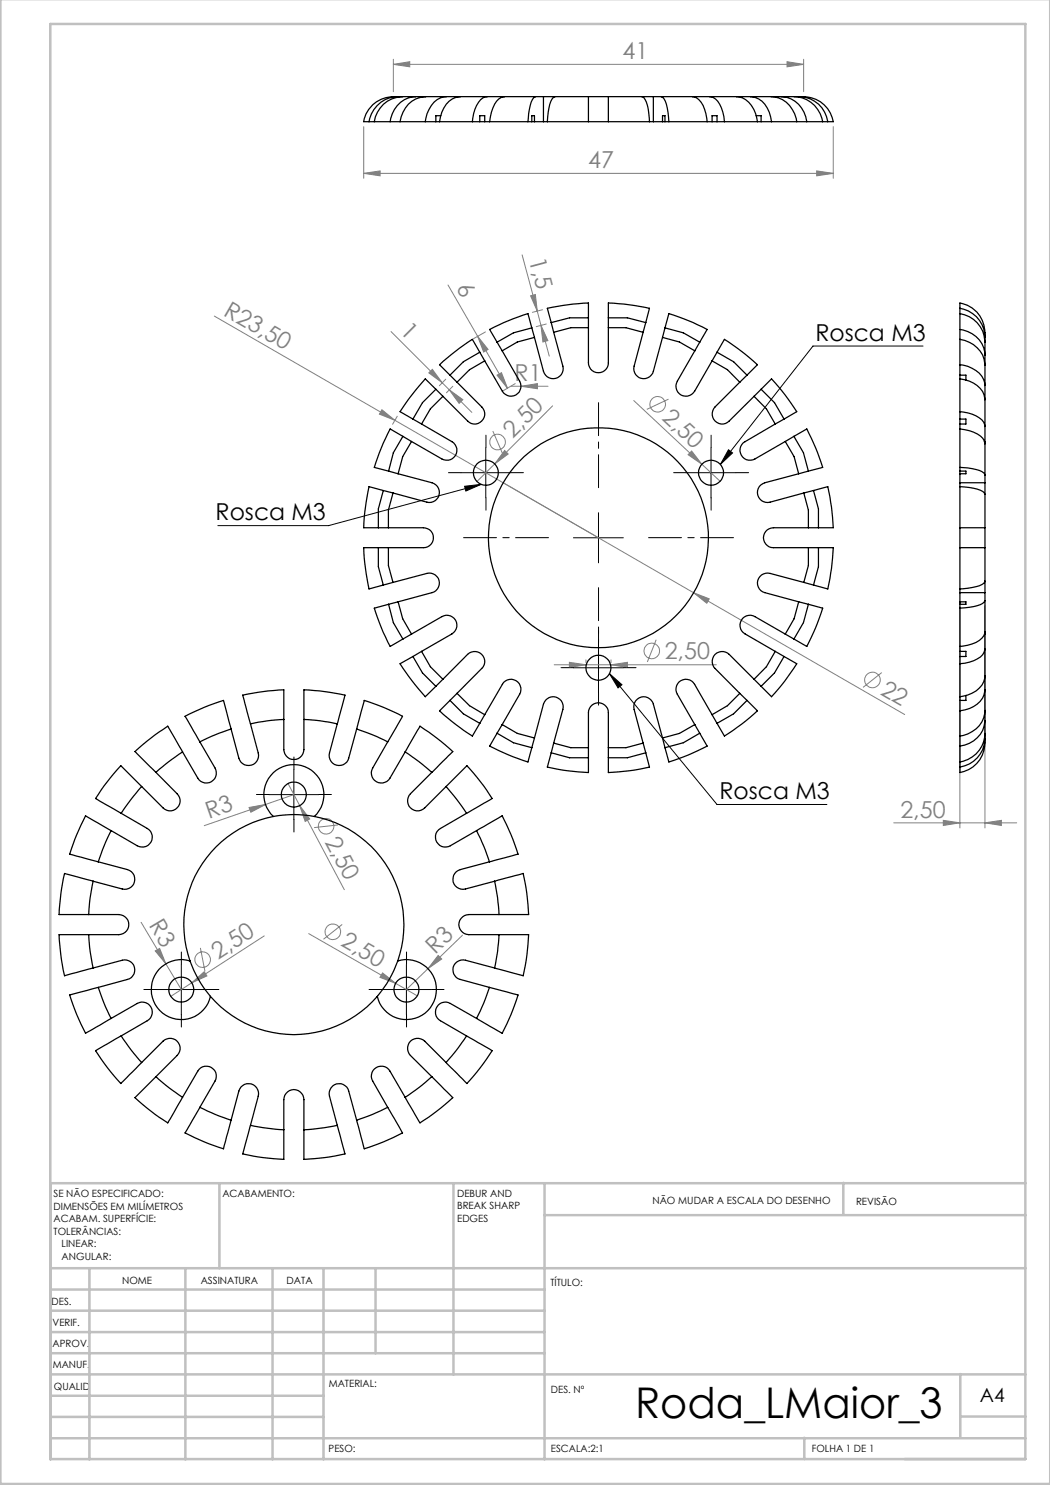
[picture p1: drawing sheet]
<svg xmlns="http://www.w3.org/2000/svg" width="210mm" height="297mm" viewBox="0 0 210 297" stroke-linecap="round" stroke-linejoin="round" font-family="sans-serif">
<g fill="none" stroke="#808080" stroke-width=".2">
<path d="M78.7 12.9l3.3-.6v1.1zM78.7 11.8v6.5M78.7 12.9h82M157.4 12.3l3.3 .6-3.3 .5zM160.7 11.8v6.5M72.7 34.7l3.3-.5v1zM72.7 25.3v10.4M72.7 34.7h94M163.3 34.2l3.4 .5-3.4 .5zM166.7 25.3v10.4M89.6 57l11.9 20.6M104.4 51l3.1 11.2"/>
<path d="M106.1 59.2l1-.3 .4 3.3zM42.9 63.2l95.8 55.4M78.2 66.3l16.2 16.2M85.8 74.6l.7-.7 1.9 2.6zM89.1 75.8l-1.2 1.3M89.9 78l2.7 1.9-.8 .8zM90.6 77.3l-1.3 1.3M95.5 67.3l2.1 2.6-.9 .5zM97.1 66.4l-2.4 1.4M99.4 75l.9-.5 1.2 3.1zM102.2 77.3h7.4M103 76.7l-2.4 1.4"/>
<path d="M104.2 77.3l3.3-.6v1zM107.5 62.2l.7 2.9M108.2 65.1l1.4 3-1 .3zM108.2 65.1l1.7 6.1M108.5 61.9l-2 .6M109.3 64.8l-2.1 .5M133.7 79.8l-4.3 2.1M76.4 81.9l2.6 2.2-3.1-1.3zM79.5 83.2l-1 1.7M98.6 86.2l1.9 4.4M99 92.8l-3.6 3.5M100.9 90.1l.7 .7-2.6 2z"/>
<path d="M110.5 81.2l-11.5 11.6M126.8 80.1l17.2 16.2M138.3 90.2l2.1 2.6-2.8-1.9zM138.7 118.6l3.2 1.2-.5 .8zM138.7 118.6l42.2 24.3M110.8 133h32.5M113.9 132.5l3.3 .5-3.3 .5zM117.2 132v.5M122.2 133l3.3-.5v1zM122.2 132v.5M131.2 127.9l-1.7 4.5M176.4 134.5l-3.8 3"/>
<path d="M192 121.4v44.2M197 121.1v44.5M57.6 156.7l11.3 21.2M58.8 158.9l-17.9 6.2M49.8 161.5l3.3-.6-2.9 1.6zM59.9 161.1l2 2.7-.9 .5zM67.6 165l-4.8 .5M178.8 164.6h24.5M188.7 164.1l3.3 .5-3.3 .5zM197 164.6l3.3-.5v1zM28.2 184.5l5 8.3M31 190.2l.9-.5 1.3 3.1z"/>
<path d="M33.2 192.8l3.1 5.1M38.3 196.6l2.6-2.3 .5 .9zM40.1 189.6l.9 4.7M52.8 187.2l-18.7 12.1M61.7 186.7l17.4 10M68.4 184.9l-3.7 3M76.5 194.6l2.6 2.1-3.1-1.2zM79.1 196.7l4.4 2.5M87.6 191.1l.7 .7-2.7 1.9zM92.5 187l-11.2 10.9"/>
<circle cx="99.5" cy="88.4" r="1.56"/>
<circle cx="131.5" cy="80.9" r="1.56"/>
<circle cx="130.3" cy="130.2" r="1.56"/>
<circle cx="174.5" cy="136" r="1.56"/>
<circle cx="65.2" cy="165.2" r="1.54"/>
<circle cx="40.5" cy="191.9" r="1.56"/>
<circle cx="66.6" cy="186.4" r="1.56"/>
</g>
<g fill="none" stroke="#000" stroke-width=".2">
<path d="M184.6 69.2h-22l-18.5 23.7M92.2 94.5h10M92.9 97.3l3.3-.4-3 1.3zM96.2 96.9l-30.5 8.2h-22.1M97.2 89.6v10M137.2 94.5h10M142.2 89.6v10M145.7 90l.8 .6-2.4 2.3zM114.7 107.6h10M119.7 102.5v10.1M114.7 133.6h10M119.7 128.5v10.1"/>
<path d="M121.9 134.7l21.5 26.2h22M121.9 134.7l2.5 2.2-.8 .7zM53.8 158.9h10M58.8 153.9v10M31.3 197.9h9.9M36.3 192.9v10M76.3 197.9h10M81.3 192.9v10"/>
</g>
<g fill="none" stroke="#000" stroke-width=".2" stroke-dasharray="15.2 1.3 1.3 1.3">
<path d="M92.2 94.5h-2.5M97.2 89.5v-2.5M97.2 99.5v2.5M102.2 94.5h2.5M137.2 94.5h-2.5M142.2 89.5v-2.5M142.2 99.5v2.5M147.2 94.5h2.5M114.7 133.5h-2.5M119.7 128.5v-2.5M119.7 138.5v2.5M124.7 133.5h2.5"/>
<path d="M53.8 158.9h-2.5M58.8 153.9v-2.5M63.8 158.9h2.5M58.8 163.9v2.5M31.3 197.9h-2.5M36.3 192.9v-2.5M41.3 197.9h2.5M76.3 197.9h-2.5M81.3 192.9v-2.5M86.3 197.9h2.5M36.3 202.9v2.5M81.3 202.9v2.5"/>
</g>
<path d="M119.7 97.5v-17M109.7 107.5h-17M119.7 117.5v17M129.7 107.5h17" fill="none" stroke="#000" stroke-width=".2" stroke-dasharray="15.2 1.3 1.3 1.3" stroke-dashoffset="8.6"/>
<g fill="none" stroke="#c0c0c0" stroke-width=".5">
<path d="M.1 -.1v296.9h209.9v-296.9M10.1 4.8h195v287h-195zM43.9 236.6v17M90.7 236.6v38.3M108.9 236.6v55.3M168.7 236.6v6.3M205.1 236.6h-195v55.3M10.1 253.6h195M10.1 257.9h98.8M17.9 253.6v38.3M37.1 253.6v38.3M54.5 253.6v38.3"/>
<path d="M64.7 253.6v38.3M75.1 253.6v17M108.9 243h96.2M10.1 270.6h98.8M10.1 266.4h98.8M10.1 262.1h98.8M10.1 279.1h54.6M10.1 274.9h195M192.1 274.8v12.7M10.1 287.7h195M10.1 283.4h54.6M160.9 287.5v4.3"/>
<path d="M192.1 283.3h13"/>
</g>
<path d="M145.7 90l.8 .6-2.4 2.3zM121.9 134.7l2.5 2.2-.8 .7zM92.9 97.3l3.3-.4-3 1.3z" fill="#000"/>
<g fill="#808080">
<path d="M31 190.2l.9-.5 1.3 3.1z"/>
<path d="M138.3 90.2l2.1 2.6-2.8-1.9z"/>
<path d="M76.4 81.9l2.6 2.2-3.1-1.3z"/>
<path d="M76.5 194.6l2.6 2.1-3.1-1.2z"/>
<path d="M104.2 77.3l3.3-.6v1z"/>
<path d="M49.8 161.5l3.3-.6-2.9 1.6z"/>
<path d="M38.3 196.6l2.6-2.3 .5 .9z"/>
<path d="M87.6 191.1l.7 .7-2.7 1.9z"/>
<path d="M100.9 90.1l.7 .7-2.6 2z"/>
<path d="M59.9 161.1l2 2.7-.9 .5z"/>
<path d="M138.7 118.6l3.2 1.2-.5 .8z"/>
<path d="M108.2 65.1l1.4 3-1 .3zM106.1 59.2l1-.3 .4 3.3z"/>
<path d="M99.4 75l.9-.5 1.2 3.1zM95.5 67.3l2.1 2.6-.9 .5z"/>
<path d="M197 164.6l3.3-.5v1zM188.7 164.1l3.3 .5-3.3 .5z"/>
<path d="M113.9 132.5l3.3 .5-3.3 .5zM122.2 133l3.3-.5v1zM72.7 34.7l3.3-.5v1zM163.3 34.2l3.4 .5-3.4 .5zM78.7 12.9l3.3-.6v1.1zM157.4 12.3l3.3 .6-3.3 .5z"/>
<path d="M85.8 74.6l.7-.7 1.9 2.6zM89.9 78l2.7 1.9-.8 .8z"/>
</g>
<g fill="none" stroke="#000" stroke-width=".25">
<path d="M79.5 19.3a5.9 5.9 0 0 0-5.7 5M79.5 19.3h-.5a6.1 6.1 0 0 0-6.3 5h1.1M79.5 19.3h1.1M80.6 19.3a5.8 5.8 0 0 0-5.7 5M80.6 19.3h2.5M83.1 19.3a5.4 5.4 0 0 0-5.1 5M83.1 19.3h2.1M85.2 19.3a5.4 5.4 0 0 0-5.2 5M85.2 19.3h4.1M89.3 19.3a4 4 0 0 0-3.5 2.6l-.4 .9-.3 1.5M89.3 19.3h2.8M92.1 19.3a4.1 4.1 0 0 0-3.7 3.1l-.5 1.9"/>
<path d="M92.1 19.3h5.3M97.4 19.3a3.1 3.1 0 0 0-2.4 2.6l-.5 2.4M97.4 19.3h3.1M100.5 19.3h.4M100.5 19.3v.1M100.9 19.3h6.2M100.9 19.3a2.87 2.87 0 0 0-2.3 2.3l-.7 2.7M107.1 19.3a1.43 1.43 0 0 0-.9 1.2l-.5 2.3-.1 1.5M107.1 19.3h1.6M108.7 19.3h2.3M108.7 19.3v5M111 19.3h6.7"/>
<path d="M111 19.3l-.1 .1a2.01 2.01 0 0 0-.9 1.4l-.5 3.5M117.7 19.3v5M117.7 19.3h4M121.7 19.3h6.7M121.7 19.3v5M128.4 19.3a1.33 1.33 0 0 1 .9 1.1l.3 1.4 .3 2.5M128.4 19.3h2.3M130.7 19.3h1.6M130.7 19.3v5M132.3 19.3h6.2M132.3 19.3v.1a2.01 2.01 0 0 1 1 1.4l.5 3.5M138.5 19.3a3.1 3.1 0 0 1 2.4 2.6l.5 2.4"/>
<path d="M138.5 19.3h.4M138.9 19.3h3M138.9 19.3v.1M141.9 19.3a2.86 2.86 0 0 1 2.4 2.3l.5 1.8 .1 .9M141.9 19.3h5.4M147.3 19.3a4.8 4.8 0 0 1 4.1 4.4l.1 .6M147.3 19.3h2.8M150.1 19.3a4.2 4.2 0 0 1 3.7 3.1l.5 1.9M150.1 19.3h4.1M154.2 19.3a5.4 5.4 0 0 1 5.1 5M154.2 19.3h2M156.2 19.3a5.4 5.4 0 0 1 5.2 5"/>
<path d="M156.2 19.3h2.6M158.8 19.3a5.9 5.9 0 0 1 5.7 5M158.8 19.3h1M159.8 19.3a5.9 5.9 0 0 1 5.8 5M159.8 19.3h.2a6.4 6.4 0 0 1 6.7 5h-1.1M73.8 24.3h1.1M74.9 24.3h3.1M78 24.3h2M80 24.3h5.1M85.1 24.3h2.8M87.9 24.3h6.6M88.2 23.1h-1v1.2"/>
<path d="M94.5 24.3h3.4M96 24.3v-1.2h.9v1.2M97.9 24.3h7.7M105.6 24.3h3.1M106.4 24.3v-1.2h.5v1.2M108.7 24.3h.8M109.5 24.3h8.2M117.7 24.3h4M121.7 24.3h8.2M129.9 24.3h.8M130.7 24.3h3.1M132.5 24.3v-1.2h.5v1.2"/>
<path d="M133.8 24.3h7.6M141.4 24.3h3.5M142.4 24.3v-1.2h1v1.2M144.9 24.3h6.6M151.2 23.1h1v1.2M151.5 24.3h2.8M154.3 24.3h5M159.3 24.3h2.1M161.4 24.3h3.1M164.5 24.3h1.1M87.2 77.9l-2.1-2.1a52.8 52.8 0 0 0-5.1 6.5l2.6 1.5M87.2 77.9l-2.7 2.6-1.9 3.3"/>
<path d="M88.6 79.3l-2.5 2.5-1.8 3M96 70.4l-1.5-2.5a48.9 48.9 0 0 0-6.6 5.1l8.4 8.4a2 2 0 0 1 0 2.8 2 2 0 0 1-2.8 0l-6.3-6.3M96 70.4l-3.3 2-2.7 2.6M96 70.4l.9 1.8M96.9 72.2l-3 1.7-2.5 2.5M99.4 68.4l1 1.8M100.4 70.2l3.5 6a2 2 0 0 1-.7 2.8 2 2 0 0 1-2.7-.8l-3.6-6M106.4 65.6l-.8-2.9a47 47 0 0 0-7.7 3.2l1.5 2.5M106.4 65.6l-3.7 1-3.3 1.8M106.4 65.6l.5 1.9M106.9 67.5l-3.4 .9-3.1 1.8M110.2 64.5l-.7-2.8a48.5 48.5 0 0 1 8.2-1.1v12a1.99 1.99 0 0 0 2 1.9 1.99 1.99 0 0 0 2-1.9v-12a47.3 47.3 0 0 1 8.2 1.1l-.7 2.8"/>
<path d="M110.2 64.5l.5 2M110.7 66.5l1.9 6.7a2.01 2.01 0 0 1-1.5 2.5 2.01 2.01 0 0 1-2.4-1.4l-1.8-6.8M117.7 65.5h-3.5l-3.5 1M117.7 63.6h-3.8l-3.7 .9M121.7 65.5h3.5l3.4 1M121.7 63.6h3.8l3.7 .9M128.6 66.5l-1.8 6.7a1.99 1.99 0 0 0 1.4 2.5 1.99 1.99 0 0 0 2.5-1.4l1.8-6.8M129.2 64.5l-.6 2M132.5 67.5l3.4 .9 3.1 1.8M133 65.6l.8-2.9a43.7 43.7 0 0 1 7.6 3.2l-1.5 2.5M133 65.6l3.7 1 3.2 1.8M133 65.6l-.5 1.9"/>
<path d="M139 70.2l-3.5 6a2 2 0 0 0 .7 2.8 2 2 0 0 0 2.7-.8l3.5-6M139.9 68.4l-.9 1.8M142.4 72.2l3.1 1.7 2.5 2.5M143.4 70.4l1.5-2.5a46.4 46.4 0 0 1 6.6 5.1l-2.1 2M143.4 70.4l3.3 2 2.7 2.6M143.4 70.4l-1 1.8M148 76.4l-5 5a2 2 0 0 0 0 2.8 2 2 0 0 0 2.8 0l5-4.9M149.4 75l-1.4 1.4M150.8 79.3l3.5-3.5a45.1 45.1 0 0 1 5 6.5l-2.5 1.5M150.8 79.3l2.5 2.5 1.7 3M152.2 77.9l2.7 2.6 1.9 3.3M192 75.8v6.5"/>
<path d="M192 75.8a5.7 5.7 0 0 1 4.8 3.2l.2 .9M192 73a5.4 5.4 0 0 1 4.9 3.5l.1 .6M192 67.9v5.1M192 67.9a5.6 5.6 0 0 1 5 5.1M192 65.9a5.5 5.5 0 0 1 5 5.1M192 62.7v3.2M192 62.7a5.9 5.9 0 0 1 5 5.7M192 61.7a5.9 5.9 0 0 1 5 5.7M192 61.7v-1.1a6.2 6.2 0 0 1 5 6.5v.3M192 61.7v1M192 65.9v2M192 73v2.8"/>
<path d="M192 75h1.2v1M197 79.9v5.4M197 73v4.1M197 68.4v2.6M197 67.4v1M197 71v2M197 77.1v2.8M76.7 98.1l-2.9-.8a48.5 48.5 0 0 0-1.1 8.2h12a1.99 1.99 0 0 1 2 2 1.99 1.99 0 0 1-2 2h-12a48.3 48.3 0 0 0 1.1 8.3l4.8-1.3M76.7 98.1l-1 3.7v3.7M76.7 98.1l1.9 .5M77.7 94.2l1.9 .6M78.6 98.6l-.9 3.4v3.5"/>
<path d="M79.6 94.8l6.8 1.8a2.01 2.01 0 0 1 1.4 2.4 2.01 2.01 0 0 1-2.4 1.4l-6.8-1.8M80.6 87.3l-2.6-1.5a45.6 45.6 0 0 0-3.1 7.7l2.8 .7M80.6 87.3l-1.9 3.3-1 3.6M80.6 87.3l1.7 1M82.3 88.3l-1.8 3-.9 3.5M82.6 83.8l1.7 1M84.3 84.8l6.1 3.5a2 2 0 0 1 .7 2.8 2 2 0 0 1-2.7 .7l-6.1-3.5M155 84.8l-6 3.5a1.99 1.99 0 0 0-.7 2.7 1.99 1.99 0 0 0 2.7 .8l6.1-3.5M156.8 83.8l-1.8 1M157.1 88.3l1.7 3 .9 3.5M158.8 87.3l2.6-1.5a45.6 45.6 0 0 1 3.1 7.7l-2.8 .7M158.8 87.3l1.9 3.3 1 3.6"/>
<path d="M158.8 87.3l-1.7 1M159.7 94.8l-6.7 1.8a2.01 2.01 0 0 0-1.4 2.4 2.01 2.01 0 0 0 2.4 1.4l6.8-1.8M160.8 98.6l.9 3.4v3.5M161.7 94.2l-2 .6M162.7 98.1l2.9-.8a44.3 44.3 0 0 1 1.1 8.2h-12a1.99 1.99 0 0 0-2 2 1.99 1.99 0 0 0 2 2h12a44.1 44.1 0 0 1-1.1 8.3l-2.9-.8M162.7 98.1l1 3.7v3.7M162.7 98.1l-1.9 .5M192 97.3v8.2M192 97.3l2.7 .3a3.3 3.3 0 0 1 2.3 1.2v.1M192 93.5l2.4 .2a4 4 0 0 1 2.5 1.1l.1 .2M192 85.8v7.7M192 85.8a7.2 7.2 0 0 1 4.5 1.8l.5 1.2"/>
<path d="M192 82.3a6.6 6.6 0 0 1 4.7 2.2l.3 .8M192 96.6v.7M192 96.6h5M192 82.3v3.5M192 93.5v3.1M192 94.2h1.2v.6h-1.2M192 83.8h1.2v1h-1.2M196.9 88.3h.1M197 98.9v6.6M197 88.8v6.2M197 96.6v2.3M197 88.3v.5"/>
<path d="M197 85.3v3M197 95v1.6M75.7 109.5v3.8l1 3.7M77.7 109.5v3.6l.9 3.4M78.6 116.5l6.8-1.8a1.99 1.99 0 0 1 2.4 1.4 1.99 1.99 0 0 1-1.4 2.4l-6.8 1.9M160.8 116.5l-6.8-1.8a1.99 1.99 0 0 0-2.4 1.4 1.99 1.99 0 0 0 1.4 2.4l6.7 1.9M160.8 116.5l1.9 .5M161.7 109.5v3.6l-.9 3.4M163.7 109.5v3.8l-1 3.7M192 105.5h5M192 109.5v8.3M192 109.5h5"/>
<path d="M192 105.5v4M192 117.8v.7M192 118.5v3.1M192 118.5h5M197 109.5v6.7M197 116.2a1.43 1.43 0 0 1-1.1 1l-2.3 .4-1.6 .2M197 105.5v4M197 116.2v2.3M197 118.5v1.6M77.7 120.9l-2.8 .7a43.7 43.7 0 0 0 3.1 7.7l2.6-1.5M77.7 120.9l1 3.6 1.9 3.3M79.6 120.4l.9 3.4 1.8 3"/>
<path d="M79.6 120.4l-1.9 .5M82.3 126.8l6.1-3.5a2 2 0 0 1 2.7 .7 2 2 0 0 1-.7 2.8l-6.1 3.5M82.3 126.8l-1.7 1M82.6 131.3l-2.6 1.4a49.9 49.9 0 0 0 5.1 6.6l2.1-2M82.6 131.3l1.9 3.3 2.7 2.7M84.3 130.3l1.8 3 2.5 2.6M84.3 130.3l-1.7 1M88.6 135.9l4.9-5a2 2 0 0 1 2.8 0 2 2 0 0 1 0 2.8l-4.9 5M88.6 135.9l-1.4 1.4M91.4 138.7l-3.5 3.5a45.1 45.1 0 0 0 6.6 5l1.5-2.5M91.4 138.7l2.5 2.4 3 1.8M148 138.7l-2.5 2.4-3.1 1.8"/>
<path d="M148 138.7l1.4 1.4M155 130.3l-1.7 3-2.5 2.6M156.8 131.3l2.5 1.4a43 43 0 0 1-5 6.6l-8.5-8.4a2 2 0 0 0-2.8 0 2 2 0 0 0 0 2.8l5 5M156.8 131.3l-1.9 3.3-2.7 2.7M157.1 126.8l-6.1-3.5a1.99 1.99 0 0 0-2.7 .8 1.99 1.99 0 0 0 .7 2.7l7.8 4.5M157.1 126.8l1.7 1M159.7 120.4l-.9 3.4-1.7 3M159.7 120.4l2 .5M161.7 120.9l2.8 .7a43.7 43.7 0 0 1-3.1 7.7l-2.6-1.5M161.7 120.9l-1 3.6-1.9 3.3M192 121.6v7.7M192 132.7v6.6"/>
<path d="M192 129.3v3.4M192 139.3v2.9M192 120.4h1.2v.5h-1.2M192 130.3h1.2v1h-1.2M193.2 139.1v1h-1.2M196.9 126.8h.1M197 120.1v.1a2 2 0 0 1-1.6 .9l-3.4 .5M197 120.1v6.2M197 126.3a3.1 3.1 0 0 1-2.6 2.5l-2.4 .5M197 129.8a2.88 2.88 0 0 1-2.3 2.3l-1.7 .5-1 .1M197 135.1a4.8 4.8 0 0 1-4.4 4.1l-.6 .1M197 129.8v5.3"/>
<path d="M197 138a4.6 4.6 0 0 1-4.1 4l-.9 .2M197 138v4.1M197 126.3v.5M197 126.8v3M197 135.1v2.9M28.3 157.3l-2.1 2.6-2 2.8M28.3 157.3l-4.1-4.2a45.1 45.1 0 0 0-5.1 6.6l5.1 3M31.2 154.5l4.2 4.2a2 2 0 0 1 0 2.9 2 2 0 0 1-2.8 0l-4.3-4.3M36.5 150.4l-2.7 1.9-2.6 2.2M36.5 150.4l-3-5.2a48.9 48.9 0 0 0-6.5 5.1l4.2 4.2M40 148.4l3 5.2a2 2 0 0 1-.7 2.7 2 2 0 0 1-2.8-.7l-3-5.2M46.2 145.8l-3.9 1.5-2.3 1.1"/>
<path d="M46.2 145.8l-1.5-5.7a45.6 45.6 0 0 0-7.7 3.2l3 5.1M50.1 144.8l1.5 5.8a2.01 2.01 0 0 1-1.4 2.4 2.01 2.01 0 0 1-2.4-1.4l-1.6-5.8M56.8 143.9a35.5 35.5 0 0 0-6.7 .9M56.8 143.9v-5.9a48.5 48.5 0 0 0-8.3 1l1.6 5.8M56.8 143.9v6a2.01 2.01 0 0 0 2 2 2.01 2.01 0 0 0 2-2v-6M60.8 143.9a35.5 35.5 0 0 1 6.7 .9M60.8 143.9v-5.9a48.5 48.5 0 0 1 8.2 1l-1.5 5.8M67.5 144.8l-1.6 5.8a1.99 1.99 0 0 0 1.4 2.4 1.99 1.99 0 0 0 2.4-1.4l1.6-5.8M71.3 145.8l4 1.5 2.2 1.1M71.3 145.8l1.5-5.7a43.7 43.7 0 0 1 7.7 3.2l-3 5.1M77.5 148.4l-3 5.2a2 2 0 0 0 .8 2.7 2 2 0 0 0 2.7-.7l3-5.2M81 150.4l2.8 1.9 2.6 2.2"/>
<path d="M81 150.4l3-5.2a48.9 48.9 0 0 1 6.6 5.1l-4.2 4.2M86.4 154.5l-4.3 4.2a2.01 2.01 0 0 0 0 2.9 2.01 2.01 0 0 0 2.8 0l4.3-4.3M89.2 157.3l2.2 2.6 1.9 2.8M89.2 157.3l4.2-4.2a45.1 45.1 0 0 1 5 6.6l-5.1 3M90 140.1l2.7 2.7 3.3 1.9M96.9 142.9l3.6-6a1.99 1.99 0 0 1 2.7-.8 1.99 1.99 0 0 1 .7 2.7l-3.5 6.1M96.9 142.9l-.9 1.8M99.4 146.6l-1.5 2.6a47 47 0 0 0 7.7 3.2l1.3-4.8M99.4 146.6l3.3 2 3.7 .9M100.4 144.9l3.1 1.8 3.4 .9M100.4 144.9l-1 1.7M106.9 147.6l1.8-6.8a2.01 2.01 0 0 1 2.5-1.4 2.01 2.01 0 0 1 1.4 2.5l-1.9 6.7"/>
<path d="M110.2 150.6l-.7 2.8a44.3 44.3 0 0 0 8.2 1.1v-11.9a1.99 1.99 0 0 1 2-2.1 1.99 1.99 0 0 1 2 2.1v11.9a43.2 43.2 0 0 0 8.2-1.1l-.7-2.8M110.2 150.6l3.7 .9h3.8M110.7 148.6l3.5 .9h3.5M110.7 148.6l-.5 2M128.6 148.6l-3.4 .9h-3.5M128.6 148.6l.6 2M129.2 150.6l-3.7 .9h-3.8M132.5 147.6l-1.8-6.8a1.99 1.99 0 0 0-2.5-1.4 1.99 1.99 0 0 0-1.4 2.5l1.8 6.7M132.5 147.6l.5 1.9M139 144.9l-3.1 1.8-3.4 .9M139 144.9l.9 1.7M139.9 146.6l1.5 2.6a43.7 43.7 0 0 1-7.6 3.2l-.8-2.9"/>
<path d="M139.9 146.6l-3.2 2-3.7 .9M142.4 142.9l-3.5-6a1.99 1.99 0 0 0-2.7-.8 1.99 1.99 0 0 0-.7 2.7l3.5 6.1M142.4 142.9l1 1.8M149.4 140.1l2.1 2.1a43 43 0 0 1-6.6 5l-1.5-2.5M149.4 140.1l-2.7 2.7-3.3 1.9M192 142.2v5M192 149.2v3.2M192 147.2v2M192 152.4v1M197 142.1a5.4 5.4 0 0 1-5 5.1M197 144.1a5.4 5.4 0 0 1-5 5.1M197 146.7a5.9 5.9 0 0 1-5 5.7"/>
<path d="M197 144.1v2.6M197 147.7v.2a6.4 6.4 0 0 1-5 6.6v-1.1M197 147.7a5.9 5.9 0 0 1-5 5.7M197 142.1v2M197 146.7v1M18.6 176.2a35.5 35.5 0 0 0-.9 6.7M18.6 176.2l-5.7-1.5a44.3 44.3 0 0 0-1.1 8.2h5.9M19.6 172.4l5.9 1.5a2.01 2.01 0 0 1 1.4 2.5 2.01 2.01 0 0 1-2.5 1.4l-5.8-1.6M22.2 166.1l-1.1 2.3-1.5 4M22.2 166.1l-5.1-2.9a45.6 45.6 0 0 0-3.2 7.6l5.7 1.6M24.2 162.7l5.3 3a2 2 0 0 1 .7 2.7 2 2 0 0 1-2.8 .8l-5.2-3.1M54.7 163.3a6 6 0 0 1-.2-8.6 6 6 0 0 1 8.6 0 6 6 0 0 1-.2 8.6"/>
<path d="M54.7 163.3a22 22 0 0 0-16.7 28.9M54.7 163.3a21.8 21.8 0 0 1 8.2 0M62.9 163.3a22 22 0 0 1 16.7 28.9M93.3 162.7l-5.2 3a1.99 1.99 0 0 0-.8 2.7 1.99 1.99 0 0 0 2.8 .8l5.2-3.1M95.3 166.1l1.4 3.1 1.2 3.2M95.3 166.1l5.1-2.9a45.6 45.6 0 0 1 3.2 7.6l-5.7 1.6M97.9 172.4l-5.8 1.5a2.01 2.01 0 0 0-1.5 2.5 2.01 2.01 0 0 0 2.5 1.4l5.8-1.6M98.9 176.2a35.5 35.5 0 0 1 .9 6.7M98.9 176.2l5.7-1.5a44.3 44.3 0 0 1 1.1 8.2h-5.9M17.7 186.9a35.5 35.5 0 0 0 .9 6.7M17.7 186.9h-5.9a44.3 44.3 0 0 0 1.1 8.3l5.7-1.6M17.7 182.9h6.1a2.01 2.01 0 0 1 2 2 2.01 2.01 0 0 1-2 2h-6.1"/>
<path d="M18.6 193.6l5.8-1.6a1.99 1.99 0 0 1 2.5 1.5 1.99 1.99 0 0 1-1.4 2.4l-5.9 1.6M19.6 197.5l1.5 3.9 1.1 2.3M19.6 197.5l-5.7 1.5a43.7 43.7 0 0 0 3.2 7.7l5.1-3M38 192.2a6 6 0 0 0-7.5 4.1 6 6 0 0 0 4.3 7.4 6 6 0 0 0 7.3-4.4M38 192.2a22.7 22.7 0 0 0 4.1 7.1M42.1 199.3a22 22 0 0 0 33.4 0M79.6 192.2a6 6 0 0 1 7.4 4.1 6 6 0 0 1-4.2 7.4 6 6 0 0 1-7.3-4.4M79.6 192.2a22.7 22.7 0 0 1-4.1 7.1M97.9 197.5l-1.2 3.2-1.4 3M97.9 197.5l5.7 1.5a43.7 43.7 0 0 1-3.2 7.7l-5.1-3M98.9 193.6l-5.8-1.6a1.99 1.99 0 0 0-2.5 1.5 1.99 1.99 0 0 0 1.5 2.4l5.8 1.6M99.8 186.9a35.5 35.5 0 0 1-.9 6.7"/>
<path d="M99.8 186.9h5.9a44.3 44.3 0 0 1-1.1 8.3l-5.7-1.6M99.8 182.9h-6a2.01 2.01 0 0 0-2 2 2.01 2.01 0 0 0 2 2h6M22.2 203.7l5.2-3a2 2 0 0 1 2.8 .7 2 2 0 0 1-.7 2.7l-5.3 3.1M24.2 207.2l2 2.7 2.1 2.6M24.2 207.2l-5.1 2.9a45.1 45.1 0 0 0 5.1 6.6l4.1-4.2M28.3 212.5l4.3-4.3a2.01 2.01 0 0 1 2.8 .1 2.01 2.01 0 0 1 0 2.8l-4.2 4.2M31.2 215.3a37.5 37.5 0 0 0 5.3 4.2M31.2 215.3l-4.2 4.2a45.1 45.1 0 0 0 6.5 5.1l3-5.1M36.5 219.5l3-5.3a1.99 1.99 0 0 1 2.8-.7 1.99 1.99 0 0 1 .7 2.7l-3 5.3M81 219.5l-3-5.3a1.99 1.99 0 0 0-2.7-.7 1.99 1.99 0 0 0-.8 2.7l3 5.3M86.4 215.3a37.5 37.5 0 0 1-5.4 4.2M86.4 215.3l4.2 4.2a45.1 45.1 0 0 1-6.6 5.1l-3-5.1"/>
<path d="M89.2 212.5l-4.3-4.3a2.02 2.02 0 0 0-2.8 0 2.02 2.02 0 0 0 0 2.9l4.3 4.2M93.3 207.2l-1.9 2.7-2.2 2.6M93.3 207.2l5.1 2.9a45.1 45.1 0 0 1-5 6.6l-4.2-4.2M95.3 203.7l-5.2-3a1.99 1.99 0 0 0-2.8 .7 1.99 1.99 0 0 0 .8 2.7l5.2 3.1M40 221.5l3 1.4 3.2 1.1M40 221.5l-3 5.1a45.6 45.6 0 0 0 7.7 3.2l1.5-5.8M46.2 224l1.6-5.8a2.01 2.01 0 0 1 2.4-1.4 2.01 2.01 0 0 1 1.4 2.4l-1.5 5.9M50.1 225.1l2.5 .4 4.2 .5M50.1 225.1l-1.6 5.7a44.3 44.3 0 0 0 8.3 1.1v-5.9M56.8 226v-6.1a2.01 2.01 0 0 1 2-2 2.01 2.01 0 0 1 2 2v6.1M67.5 225.1l1.5 5.7a44.3 44.3 0 0 1-8.2 1.1v-5.9M67.5 225.1l-2.5 .4-4.2 .5"/>
<path d="M71.3 224l-1.6-5.8a1.99 1.99 0 0 0-2.4-1.4 1.99 1.99 0 0 0-1.4 2.4l1.6 5.9M77.5 221.5l-3 1.4-3.2 1.1M77.5 221.5l3 5.1a43.7 43.7 0 0 1-7.7 3.2l-1.5-5.8"/>
<circle cx="97.2" cy="94.6" r="2.49"/>
<circle cx="142.2" cy="94.6" r="2.49"/>
<circle cx="119.7" cy="107.6" r="22"/>
<circle cx="119.7" cy="133.6" r="2.5"/>
<circle cx="58.8" cy="158.9" r="2.5"/>
<circle cx="36.3" cy="197.9" r="2.5"/>
<circle cx="81.3" cy="197.9" r="2.49"/>
</g>
<text font-size="8.5" x="127" y="283.5">Roda_LMaior_3</text>
<g font-size="4.7" fill="#808080">
<text x="124.5" y="11.8">41</text>
<text x="117.7" y="33.6">47</text>
<text x="105.8" y="51.9" transform="rotate(75 105.8 51.9)">1,5</text>
<text x="91.1" y="57.6" transform="rotate(60 91.1 57.6)">6</text>
<text x="44.5" y="63" transform="rotate(30 44.5 63)">R23,50</text>
<text x="79.8" y="66.5" transform="rotate(45 79.8 66.5)">1</text>
<text x="102.9" y="76.2">R1</text>
<text x="132.3" y="83.8" transform="rotate(43 132.3 83.8)">2,50</text>
<text x="102.6" y="87.8" transform="rotate(-45 102.6 87.8)">2,50</text>
<text x="132.9" y="131.9">2,50</text>
<text x="175.9" y="138.7" transform="rotate(30 175.9 138.7)">22</text>
<text x="41.8" y="163.8" transform="rotate(-19 41.8 163.8)">R3</text>
<text x="180.1" y="163.5">2,50</text>
<text x="64.9" y="168.3" transform="rotate(62 64.9 168.3)">2,50</text>
<text x="29.7" y="185.1" transform="rotate(59 29.7 185.1)">R3</text>
<text x="43.6" y="191.9" transform="rotate(-33 43.6 191.9)">2,50</text>
<text x="68" y="189.1" transform="rotate(30 68 189.1)">2,50</text>
<text x="87" y="191" transform="rotate(-44 87 191)">R3</text>
</g>
<g font-size="4.7">
<text x="163.1" y="68.1">Rosca M3</text>
<text x="43.1" y="104">Rosca M3</text>
<text x="143.9" y="159.8">Rosca M3</text>
</g>
<text font-size="3.9" x="196" y="280.4">A4</text>
<g font-size="2">
<text x="10.7" y="239.5">SE NÃO ESPECIFICADO:</text>
<text x="44.5" y="239.5">ACABAMENTO:</text>
<text x="91.4" y="239.4">DEBUR AND</text>
<text x="10.7" y="242">DIMENSÕES EM MILÍMETROS</text>
<text x="10.7" y="244.5">ACABAM. SUPERFÍCIE:</text>
<text x="91.4" y="241.9">BREAK SHARP</text>
<text x="91.4" y="244.4">EDGES</text>
<text x="130.5" y="240.8">NÃO MUDAR A ESCALA DO DESENHO</text>
<text x="171.2" y="241">REVISÃO</text>
<text x="10.7" y="247">TOLERÂNCIAS:</text>
<text x="12.3" y="249.5">LINEAR:</text>
<text x="12.3" y="252">ANGULAR:</text>
<text x="24.4" y="256.9">NOME</text>
<text x="40.1" y="256.8">ASSINATURA</text>
<text x="57.3" y="256.8">DATA</text>
<text x="110.1" y="257.1">TÍTULO:</text>
<text x="10.3" y="260.9">DES.</text>
<text x="10.5" y="269.3">APROV.</text>
<text x="10.5" y="265.2">VERIF.</text>
<text x="10.6" y="273.6">MANUF.</text>
<text x="10.8" y="278">QUALID</text>
<text x="65.8" y="277.4">MATERIAL:</text>
<text x="110.2" y="278.5">DES. Nº</text>
<text x="65.7" y="290.4">PESO:</text>
<text x="110.2" y="290.5">ESCALA:2:1</text>
<text x="162.4" y="290.4">FOLHA 1 DE 1</text>
</g>
</svg>
